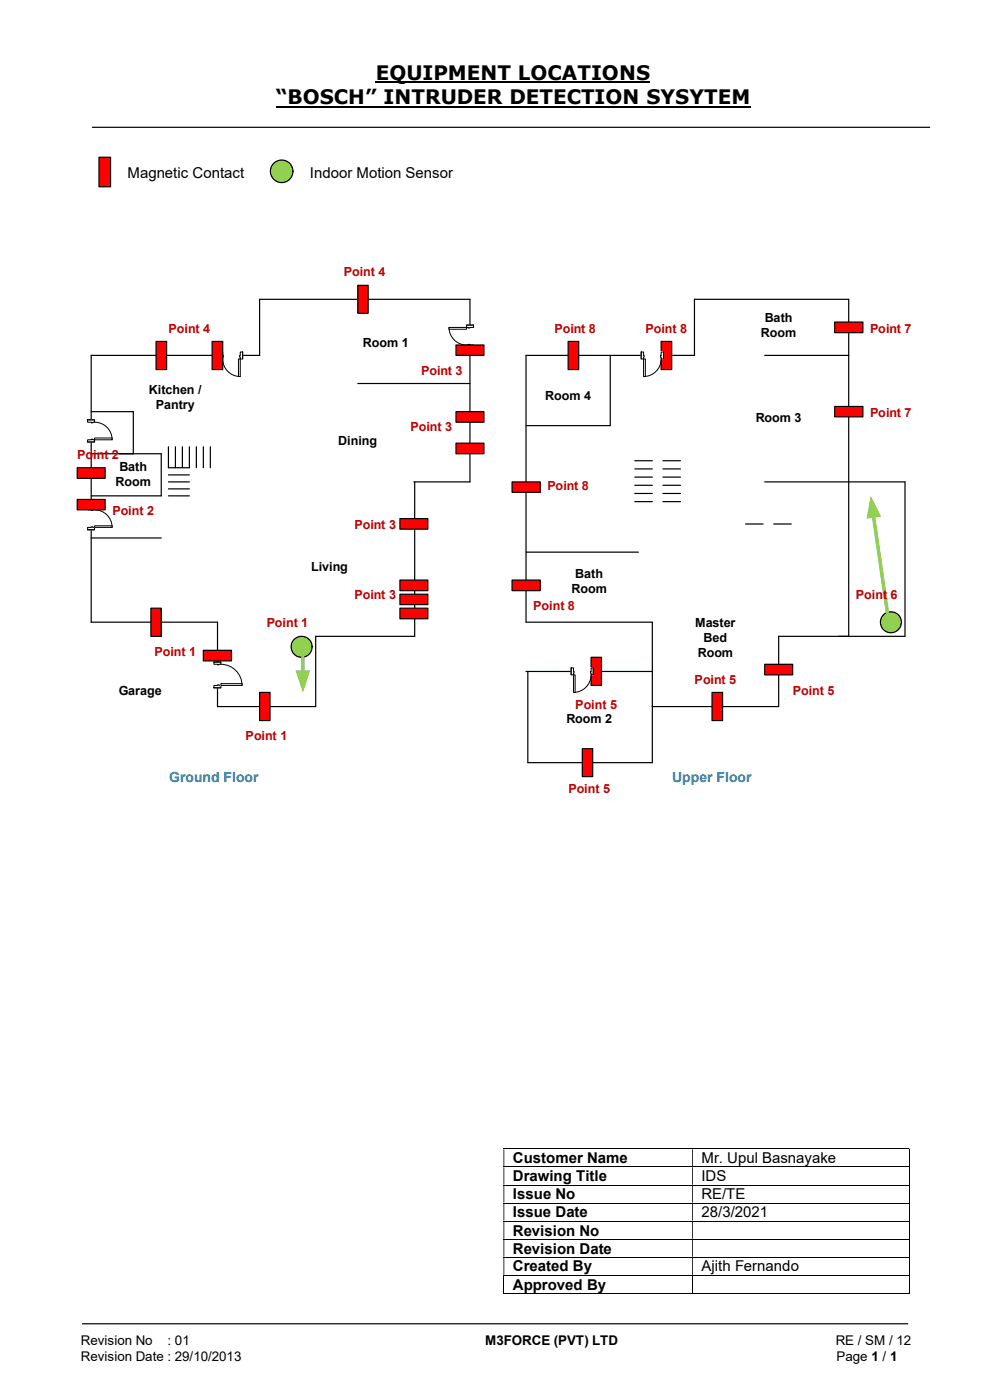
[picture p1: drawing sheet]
<svg xmlns="http://www.w3.org/2000/svg" width="210mm" height="297mm" viewBox="0 0 210 297" stroke-linecap="round" stroke-linejoin="round" font-family="sans-serif">
<path d="M79.7 17.5h58.2M58.5 22.6h100.7" fill="none" stroke="#000" stroke-width=".42"/>
<path d="M19.5 27h177.8M17.4 280.8h175.3" fill="none" stroke="#000" stroke-width=".25"/>
<g fill="none" stroke="#000" stroke-width=".21">
<path d="M106.8 243.8h86.1M106.8 247.6h86.1M106.8 251.4h86.1M106.8 255.2h86.1M106.8 259h86.1M193 243.8v3.7M193 247.6v3.7M193 251.5v3.6M193 255.3v3.7M193 259.1v3.7M106.8 262.9h86.1M106.8 266.7h86.1"/>
<path d="M106.8 270.6h86.1M106.8 274.4h40M106.9 270.6v3.8M146.9 270.6v3.8M147 274.4h45.9M193 263v3.6M193 266.8v3.7M193 270.6v3.8"/>
</g>
<g fill="#000">
<path d="M192.9 243.7h.1v.1h-.1zM106.8 243.8h.2v3.7h-.2zM146.8 243.8h.2v3.7h-.2z" fill-rule="evenodd"/>
<path d="M192.9 247.5h.1v.1h-.1zM106.8 247.6h.2v3.7h-.2zM146.8 247.6h.2v3.7h-.2z" fill-rule="evenodd"/>
<path d="M192.9 251.3h.1v.2h-.1zM106.8 251.5h.2v3.6h-.2zM146.8 251.5h.2v3.6h-.2z" fill-rule="evenodd"/>
<path d="M192.9 255.1h.1v.2h-.1zM106.8 255.3h.2v3.7h-.2zM146.8 255.3h.2v3.7h-.2z" fill-rule="evenodd"/>
<path d="M192.9 259h.1v.1h-.1zM106.8 259.1h.2v3.7h-.2zM146.8 259.1h.2v3.7h-.2z" fill-rule="evenodd"/>
<path d="M192.9 262.8h.1v.2h-.1zM106.8 263h.2v3.6h-.2zM146.8 263h.2v3.6h-.2z" fill-rule="evenodd"/>
<path d="M192.9 266.6h.1v.2h-.1zM106.8 266.8h.2v3.7h-.2zM146.8 266.8h.2v3.7h-.2z" fill-rule="evenodd"/>
</g>
<path d="M192.9 270.5h.1v.1h-.1zM192.9 274.3h.1v.1h-.1z" fill="#000"/>
<path d="M21 33.4h2.5v6.2h-2.5z" fill="#f00"/>
<path d="M21 33.4h2.5v6.2h-2.5z" fill="none" stroke="#000" stroke-width=".25"/>
<circle cx="59.8" cy="36.3" r="2.39" fill="#92d050"/>
<g fill="none" stroke="#000" stroke-width=".25">
<path d="M129.5 75.4v14.9h-17.9M162.2 75.4h17.8M19.3 96.3h14.9v8.9h-14.9M19.3 87.3h9v9M75.9 81.4h23.8M19.3 114.1h14.9M87.8 102.2h11.9v-38.7h-44.6v11.9h-35.8v56.6h26.8v17.9h20.9v-14.9h21v-32.8M111.6 117.1h23.8M162.2 102.2h29.8v32.8h-26.8v14.9h-26.8M180 135v-71.5h-32.7v11.9h-35.7v56.6h26.8v29.8h-26.4v-19.3M111.6 142.5h26.8"/>
<circle cx="59.8" cy="36.3" r="2.39"/>
</g>
<path d="M98.9 69h1.6v4.7h-1.6z" fill="#fff"/>
<path d="M98.9 69h1.6v4.7h-1.6z" fill="none" stroke="#fff" stroke-width=".21"/>
<path d="M99 69v.5h1.5v-.5zM99 73.2h1.5v.5h-1.5z" fill-rule="evenodd" fill="#fff"/>
<path d="M99.3 69.5h-.3v-.5h1.5v.5h-.8M99.3 73.2h-.3v.5h1.5v-.5h-.8" fill="none" stroke="#000" stroke-width=".21"/>
<path d="M99.3 69.5v.1h.4v-.1zM99.3 73.1h.4v.1h-.4z" fill-rule="evenodd" fill="#fff"/>
<path d="M95.2 69.5a3.7 3.7 0 0 0 3.8 3.7M99 69h1.5M99 73.7h1.5M99.3 69.5v.1h.4v-.1M99.3 73.2v-.1h.4v.1" fill="none" stroke="#000" stroke-width=".21"/>
<path d="M95.2 69.5h3.8v.3h-3.8z" fill="#fff"/>
<path d="M95.2 69.5h3.8v.3h-3.8z" fill="none" stroke="#000" stroke-width=".21"/>
<path d="M46.7 74.6h4.8v1.6h-4.8z" fill="#fff"/>
<path d="M46.7 74.6h4.8v1.6h-4.8z" fill="none" stroke="#fff" stroke-width=".21"/>
<path d="M51 74.7h.5v1.5h-.5zM46.7 74.7v1.5h.5v-1.5z" fill-rule="evenodd" fill="#fff"/>
<path d="M47.2 75.4v-.7h-.5v1.5h.5v-.4M51 75.4v-.7h.5v1.5h-.5v-.4" fill="none" stroke="#000" stroke-width=".21"/>
<path d="M50.8 75.4h.2v.4h-.2zM47.2 75.4v.4h.2v-.4z" fill-rule="evenodd" fill="#fff"/>
<path d="M46.7 74.7v1.5M47.2 75.4h.2v.4h-.2M47.2 76.2a3.7 3.7 0 0 0 3.8 3.7M51 75.4h-.2v.4h.2M51.5 74.7v1.5" fill="none" stroke="#000" stroke-width=".21"/>
<path d="M50.6 76.2h.4v3.7h-.4z" fill="#fff"/>
<path d="M50.6 76.2h.4v3.7h-.4z" fill="none" stroke="#000" stroke-width=".21"/>
<path d="M18.5 89.1h1.7v4.7h-1.7z" fill="#fff"/>
<path d="M18.5 89.1h1.7v4.7h-1.7z" fill="none" stroke="#fff" stroke-width=".21"/>
<path d="M18.6 93.3v.5h1.5v-.5zM18.6 89.1h1.5v.5h-1.5z" fill-rule="evenodd" fill="#fff"/>
<path d="M19.3 93.3h-.7v.5h1.5v-.5h-.4M19.3 89.6h-.7v-.5h1.5v.5h-.4" fill="none" stroke="#000" stroke-width=".21"/>
<path d="M19.3 93.2v.1h.4v-.1zM19.3 89.6h.4v.1h-.4z" fill-rule="evenodd" fill="#fff"/>
<path d="M18.6 93.8h1.5M18.6 89.1h1.5M19.3 93.3v-.1h.4v.1M19.3 89.6v.1h.4v-.1M20.1 89.6a3.7 3.7 0 0 1 3.7 3.7" fill="none" stroke="#000" stroke-width=".21"/>
<path d="M20.1 92.9h3.7v.4h-3.7z" fill="#fff"/>
<path d="M20.1 92.9h3.7v.4h-3.7z" fill="none" stroke="#000" stroke-width=".21"/>
<path d="M45.3 140.5h1.6v5.4h-1.6z" fill="#fff"/>
<path d="M45.3 140.5h1.6v5.4h-1.6z" fill="none" stroke="#fff" stroke-width=".21"/>
<path d="M45.4 145.4v.5h1.5v-.5zM45.4 140.5h1.5v.4h-1.5z" fill-rule="evenodd" fill="#fff"/>
<path d="M46.1 145.4h-.7v.5h1.5v-.5h-.4M46.1 140.9h-.7v-.4h1.5v.4h-.4" fill="none" stroke="#000" stroke-width=".21"/>
<path d="M46.1 145.3v.1h.4v-.1zM46.1 140.9h.4v.2h-.4z" fill-rule="evenodd" fill="#fff"/>
<path d="M45.4 145.9h1.5M45.4 140.5h1.5M46.1 145.4v-.1h.4v.1M46.1 140.9v.2h.4v-.2M46.9 140.9a4.5 4.5 0 0 1 4.5 4.5" fill="none" stroke="#000" stroke-width=".21"/>
<path d="M46.9 145h4.5v.4h-4.5z" fill="#fff"/>
<path d="M46.9 145h4.5v.4h-4.5z" fill="none" stroke="#000" stroke-width=".21"/>
<circle cx="64" cy="137.2" r="2.23" fill="#92d050"/>
<circle cx="64" cy="137.2" r="2.23" fill="none" stroke="#000" stroke-width=".25"/>
<circle cx="189" cy="132" r="2.23" fill="#92d050"/>
<circle cx="189" cy="132" r="2.23" fill="none" stroke="#000" stroke-width=".25"/>
<path d="M18.5 107.7h1.7v4.7h-1.7z" fill="#fff"/>
<path d="M18.5 107.7h1.7v4.7h-1.7z" fill="none" stroke="#fff" stroke-width=".21"/>
<path d="M18.6 111.9v.5h1.5v-.5zM18.6 107.7h1.5v.5h-1.5z" fill-rule="evenodd" fill="#fff"/>
<path d="M19.3 111.9h-.7v.5h1.5v-.5h-.4M19.3 108.2h-.7v-.5h1.5v.5h-.4" fill="none" stroke="#000" stroke-width=".21"/>
<path d="M19.3 111.8v.1h.4v-.1zM19.3 108.2h.4v.1h-.4z" fill-rule="evenodd" fill="#fff"/>
<path d="M18.6 112.4h1.5M18.6 107.7h1.5M19.3 111.9v-.1h.4v.1M19.3 108.2v.1h.4v-.1M20.1 108.2a3.7 3.7 0 0 1 3.7 3.7" fill="none" stroke="#000" stroke-width=".21"/>
<path d="M20.1 111.5h3.7v.4h-3.7z" fill="#fff"/>
<path d="M20.1 111.5h3.7v.4h-3.7z" fill="none" stroke="#000" stroke-width=".21"/>
<path d="M108.6 102.2h6v2.2h-6z" fill="#f00"/>
<path d="M108.6 102.2h6v2.2h-6z" fill="none" stroke="#000" stroke-width=".25"/>
<path d="M108.6 123.1h6v2.2h-6z" fill="#f00"/>
<path d="M108.6 123.1h6v2.2h-6z" fill="none" stroke="#000" stroke-width=".25"/>
<path d="M162.2 140.9h5.9v2.3h-5.9z" fill="#f00"/>
<path d="M162.2 140.9h5.9v2.3h-5.9z" fill="none" stroke="#000" stroke-width=".25"/>
<path d="M177.1 86.2h5.9v2.2h-5.9z" fill="#f00"/>
<path d="M177.1 86.2h5.9v2.2h-5.9z" fill="none" stroke="#000" stroke-width=".25"/>
<path d="M33.1 72.4h2.2v6h-2.2z" fill="#f00"/>
<path d="M33.1 72.4h2.2v6h-2.2z" fill="none" stroke="#000" stroke-width=".25"/>
<path d="M75.9 60.5h2.2v6h-2.2z" fill="#f00"/>
<path d="M75.9 60.5h2.2v6h-2.2z" fill="none" stroke="#000" stroke-width=".25"/>
<path d="M32 129h2.2v6h-2.2z" fill="#f00"/>
<path d="M32 129h2.2v6h-2.2z" fill="none" stroke="#000" stroke-width=".25"/>
<path d="M16.4 99.2h5.9v2.3h-5.9z" fill="#f00"/>
<path d="M16.4 99.2h5.9v2.3h-5.9z" fill="none" stroke="#000" stroke-width=".25"/>
<path d="M16.4 106h5.9v2.2h-5.9z" fill="#f00"/>
<path d="M16.4 106h5.9v2.2h-5.9z" fill="none" stroke="#000" stroke-width=".25"/>
<path d="M43.1 138h6v2.2h-6z" fill="#f00"/>
<path d="M43.1 138h6v2.2h-6z" fill="none" stroke="#000" stroke-width=".25"/>
<path d="M125.4 139.4h2.2v6h-2.2z" fill="#f00"/>
<path d="M125.4 139.4h2.2v6h-2.2z" fill="none" stroke="#000" stroke-width=".25"/>
<path d="M151 146.9h2.3v6h-2.3z" fill="#f00"/>
<path d="M151 146.9h2.3v6h-2.3z" fill="none" stroke="#000" stroke-width=".25"/>
<path d="M120.5 72.4h2.3v6h-2.3z" fill="#f00"/>
<path d="M120.5 72.4h2.3v6h-2.3z" fill="none" stroke="#000" stroke-width=".25"/>
<path d="M177.1 68.3h5.9v2.3h-5.9z" fill="#f00"/>
<path d="M177.1 68.3h5.9v2.3h-5.9z" fill="none" stroke="#000" stroke-width=".25"/>
<path d="M84.8 129h6v2.3h-6z" fill="#f00"/>
<path d="M84.8 129h6v2.3h-6z" fill="none" stroke="#000" stroke-width=".25"/>
<path d="M140.3 72.4h2.2v6h-2.2z" fill="#f00"/>
<path d="M140.3 72.4h2.2v6h-2.2z" fill="none" stroke="#000" stroke-width=".25"/>
<path d="M96.7 73.2h6v2.2h-6z" fill="#f00"/>
<path d="M96.7 73.2h6v2.2h-6z" fill="none" stroke="#000" stroke-width=".25"/>
<path d="M84.8 126.1h6v2.2h-6z" fill="#f00"/>
<path d="M84.8 126.1h6v2.2h-6z" fill="none" stroke="#000" stroke-width=".25"/>
<path d="M84.8 123.1h6v2.2h-6z" fill="#f00"/>
<path d="M84.8 123.1h6v2.2h-6z" fill="none" stroke="#000" stroke-width=".25"/>
<path d="M84.8 110h6v2.3h-6z" fill="#f00"/>
<path d="M84.8 110h6v2.3h-6z" fill="none" stroke="#000" stroke-width=".25"/>
<path d="M123.5 158.8h2.2v6h-2.2z" fill="#f00"/>
<path d="M123.5 158.8h2.2v6h-2.2z" fill="none" stroke="#000" stroke-width=".25"/>
<path d="M96.7 94h6v2.3h-6z" fill="#f00"/>
<path d="M96.7 94h6v2.3h-6z" fill="none" stroke="#000" stroke-width=".25"/>
<path d="M55.1 146.9h2.2v6h-2.2z" fill="#f00"/>
<path d="M55.1 146.9h2.2v6h-2.2z" fill="none" stroke="#000" stroke-width=".25"/>
<path d="M96.7 87.3h6v2.3h-6z" fill="#f00"/>
<path d="M96.7 87.3h6v2.3h-6z" fill="none" stroke="#000" stroke-width=".25"/>
<path d="M45 72.4h2.2v6h-2.2z" fill="#f00"/>
<path d="M45 72.4h2.2v6h-2.2z" fill="none" stroke="#000" stroke-width=".25"/>
<path d="M64.3 139.4v3.3" fill="none" stroke="#92d050" stroke-width=".72"/>
<path d="M62.7 142.2h3.1l-1.5 4.7z" fill="#92d050"/>
<path d="M185.3 109.4l3 20.6" fill="none" stroke="#92d050" stroke-width=".72"/>
<path d="M184.7 105.2l2.2 4.4-3 .4z" fill="#92d050"/>
<g fill="none" stroke="#000" stroke-width=".25">
<path d="M35.7 94.8v4.4h4.5v-4.4M37.2 94.8v4.4M38.7 94.8v4.4M41.7 94.8v4.4M43.1 94.8v4.4M44.6 94.8v4.4M134.7 97.7h3.7M134.7 99.5h3.7M140.6 97.7h3.8M140.6 99.5h3.8M35.7 105.2h4.5M35.7 103.7h4.5"/>
<path d="M35.7 102.2h4.5M35.7 100.8h4.5M134.7 106.4h3.7M134.7 104.7h3.7M134.7 103h3.7M134.7 101.2h3.7M140.6 106.4h3.8M140.6 104.7h3.8M140.6 103h3.8M140.6 101.2h3.8M158.2 111.2h3.7M164.1 111.2h3.8"/>
</g>
<path d="M121.2 141.6h4.7v1.6h-4.7z" fill="#fff"/>
<path d="M121.2 141.6h4.7v1.6h-4.7z" fill="none" stroke="#fff" stroke-width=".21"/>
<path d="M121.2 141.7v1.5h.5v-1.5zM125.4 141.7h.5v1.5h-.5z" fill-rule="evenodd" fill="#fff"/>
<path d="M121.7 142.5v-.8h-.5v1.5h.5v-.4M125.4 142.5v-.8h.5v1.5h-.5v-.4" fill="none" stroke="#000" stroke-width=".21"/>
<path d="M121.7 142.5v.3h.1v-.3zM125.3 142.5h.1v.3h-.1z" fill-rule="evenodd" fill="#fff"/>
<path d="M121.2 141.7v1.5M121.7 142.5h.1v.3h-.1M125.4 142.5h-.1v.3h.1M125.4 143.2a3.7 3.7 0 0 1-3.7 3.7M125.9 141.7v1.5" fill="none" stroke="#000" stroke-width=".21"/>
<path d="M121.7 143.2h.3v3.7h-.3z" fill="#fff"/>
<path d="M121.7 143.2h.3v3.7h-.3z" fill="none" stroke="#000" stroke-width=".21"/>
<path d="M136 74.6h4.8v1.6h-4.8z" fill="#fff"/>
<path d="M136 74.6h4.8v1.6h-4.8z" fill="none" stroke="#fff" stroke-width=".21"/>
<path d="M136 74.7v1.5h.5v-1.5zM140.3 74.7h.5v1.5h-.5z" fill-rule="evenodd" fill="#fff"/>
<path d="M136.5 75.4v-.7h-.5v1.5h.5v-.4M140.3 75.4v-.7h.5v1.5h-.5v-.4" fill="none" stroke="#000" stroke-width=".21"/>
<path d="M136.5 75.4v.4h.2v-.4zM140.1 75.4h.2v.4h-.2z" fill-rule="evenodd" fill="#fff"/>
<path d="M136 74.7v1.5M136.5 75.4h.2v.4h-.2M140.3 75.4h-.2v.4h.2M140.3 76.2a3.7 3.7 0 0 1-3.8 3.7M140.8 74.7v1.5" fill="none" stroke="#000" stroke-width=".21"/>
<path d="M136.5 76.2h.4v3.7h-.4z" fill="#fff"/>
<path d="M136.5 76.2h.4v3.7h-.4z" fill="none" stroke="#000" stroke-width=".21"/>
<g font-size="4.2">
<text x="79.7" y="17">EQUIPMENT LOCATIONS</text>
<text x="58.5" y="22.1">“BOSCH” INTRUDER DETECTION SYSYTEM</text>
</g>
<g font-size="3.2">
<text x="27.1" y="37.7">Magnetic Contact</text>
<text x="65.8" y="37.7">Indoor Motion Sensor</text>
<text x="108.8" y="246.8">Customer Name</text>
<text x="108.8" y="250.6">Drawing Title</text>
<text x="148.8" y="246.8">Mr. Upul Basnayake</text>
<text x="148.8" y="250.6">IDS</text>
<text x="108.8" y="254.5">Issue No</text>
<text x="148.8" y="254.5">RE/TE</text>
<text x="108.8" y="258.3">Issue Date</text>
<text x="108.8" y="262.1">Revision No</text>
<text x="148.8" y="258.3">28/3/2021</text>
<text x="108.8" y="265.9">Revision Date</text>
<text x="108.8" y="269.7">Created By</text>
<text x="148.8" y="269.7">Ajith Fernando</text>
<text x="108.8" y="273.6">Approved By</text>
</g>
<g font-size="3" fill="#0070c0">
<text x="35.9" y="166">Ground Floor</text>
<text x="142.6" y="166">Upper Floor</text>
</g>
<g font-size="2.8">
<text x="17.1" y="285.4">Revision No</text>
<text x="35.5" y="285.4">: 01</text>
<text x="102.9" y="285.4">M3FORCE (PVT) LTD</text>
<text x="177.3" y="285.4">RE / SM / 12</text>
<text x="17.1" y="288.7">Revision Date : 29/10/2013</text>
<text x="177.5" y="288.7">Page 1 / 1</text>
</g>
<g font-size="2.7" fill="#c00000">
<text x="72.9" y="58.6">Point 4</text>
<text x="35.7" y="70.6">Point 4</text>
<text x="117.6" y="70.6">Point 8</text>
<text x="136.9" y="70.6">Point 8</text>
<text x="184.6" y="70.6">Point 7</text>
<text x="89.3" y="79.5">Point 3</text>
<text x="184.6" y="88.4">Point 7</text>
<text x="87.1" y="91.5">Point 3</text>
<text x="16.4" y="97.4">Point 2</text>
<text x="116.1" y="104.1">Point 8</text>
<text x="23.8" y="109.3">Point 2</text>
<text x="75.2" y="112.3">Point 3</text>
<text x="75.2" y="127.2">Point 3</text>
<text x="113.1" y="129.5">Point 8</text>
<text x="181.6" y="127.2">Point 6</text>
<text x="56.6" y="133.1">Point 1</text>
<text x="32.8" y="139.1">Point 1</text>
<text x="147.4" y="145">Point 5</text>
<text x="168.2" y="147.4">Point 5</text>
<text x="122" y="150.3">Point 5</text>
<text x="52.1" y="156.9">Point 1</text>
<text x="120.6" y="168.2">Point 5</text>
</g>
<g font-size="2.7">
<text x="161.4" y="71.5">Room</text>
<text x="162.2" y="68.3">Bath</text>
<text x="77" y="73.5">Room 1</text>
<text x="31.6" y="83.5">Kitchen /</text>
<text x="33.1" y="86.7">Pantry</text>
<text x="115.7" y="84.8">Room 4</text>
<text x="160.3" y="89.6">Room 3</text>
<text x="71.8" y="94.4">Dining</text>
<text x="25.3" y="99.9">Bath</text>
<text x="24.5" y="103.1">Room</text>
<text x="66" y="121.2">Living</text>
<text x="121.2" y="125.8">Room</text>
<text x="122" y="122.6">Bath</text>
<text x="147.5" y="132.9">Master</text>
<text x="149.3" y="136.1">Bed</text>
<text x="148" y="139.3">Room</text>
<text x="25.2" y="147.4">Garage</text>
<text x="120.1" y="153.3">Room 2</text>
</g>
</svg>
